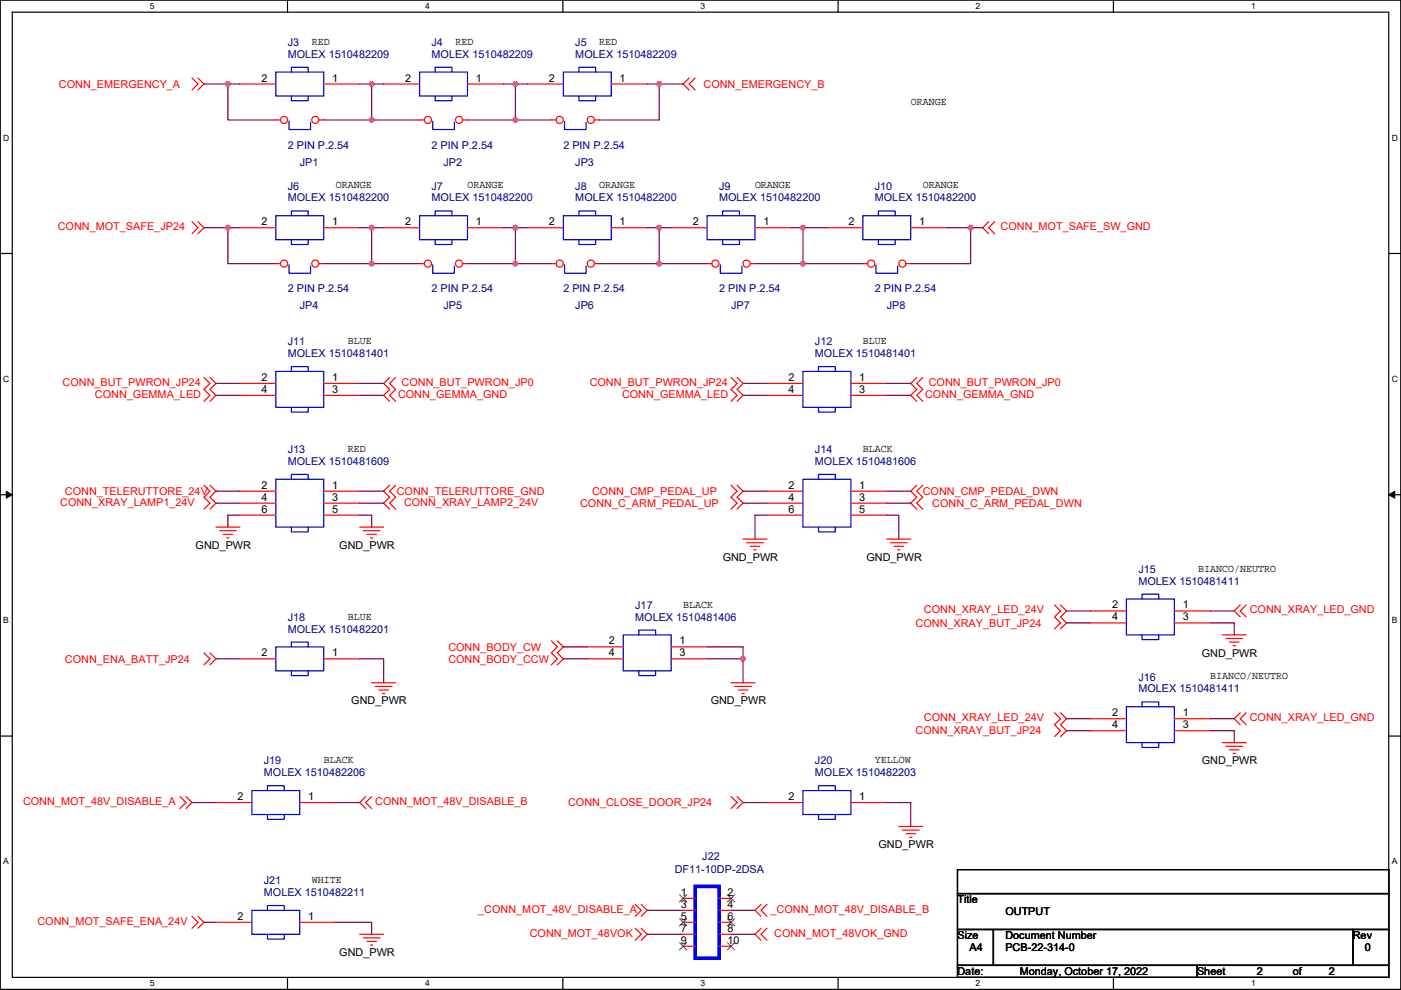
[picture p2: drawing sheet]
<svg xmlns="http://www.w3.org/2000/svg" width="297mm" height="210mm" viewBox="0 0 297 210" stroke-linecap="round" stroke-linejoin="round" font-family="sans-serif">
<path d="M.1 0h296.9v209.8h-296.9zM2.6 2.6h291.8v204.7h-291.8z" fill="none" stroke="#000" stroke-width=".25"/>
<g fill="#fff">
<path d="M31.8 .3h1v2h-1z"/>
<path d="M31.8 207.6h1v2h-1z"/>
</g>
<path d="M61 0v2.6M61 207.3v2.5" fill="none" stroke="#000" stroke-width=".25"/>
<g fill="#fff">
<path d="M90.1 .3h1v2h-1z"/>
<path d="M90.1 207.6h1v2h-1z"/>
</g>
<path d="M119.3 0v2.6M119.3 207.3v2.5" fill="none" stroke="#000" stroke-width=".25"/>
<g fill="#fff">
<path d="M148.5 .3h1v2h-1z"/>
<path d="M148.5 207.6h1v2h-1z"/>
</g>
<path d="M177.7 0v2.6M177.7 207.3v2.5" fill="none" stroke="#000" stroke-width=".25"/>
<g fill="#fff">
<path d="M206.9 .3h1v2h-1z"/>
<path d="M206.9 207.6h1v2h-1z"/>
</g>
<path d="M236.1 0v2.6M236.1 207.3v2.5" fill="none" stroke="#000" stroke-width=".25"/>
<g fill="#fff">
<path d="M265.2 .3h1v2h-1z"/>
<path d="M265.2 207.6h1v2h-1z"/>
<path d="M.7 28.2h1.3v2h-1.3z"/>
<path d="M295.1 28.2h1.3v2h-1.3z"/>
<path d="M.7 79.4h1.3v2h-1.3z"/>
<path d="M295.1 79.4h1.3v2h-1.3z"/>
</g>
<path d="M.1 53.8h2.5M294.4 53.8h2.6" fill="none" stroke="#000" stroke-width=".25"/>
<g fill="#fff">
<path d="M.7 130.5h1.2v2.1h-1.2z"/>
<path d="M295.1 130.5h1.2v2.1h-1.2z"/>
</g>
<path d="M.1 104.9h2.5M294.4 104.9h2.6" fill="none" stroke="#000" stroke-width=".25"/>
<path d="M1.3 104.2l1.3 .7-1.3 .8zM294.4 104.9l1.3-.7v1.5z" fill="#000" stroke="#000" stroke-width=".21"/>
<g fill="#fff">
<path d="M.7 181.7h1.2v2h-1.2z"/>
<path d="M295.1 181.7h1.2v2h-1.2z"/>
</g>
<path d="M.1 156.1h2.5M294.4 156.1h2.6M203 184.4h91.4v5.1h-91.4zM203 189.5h91.4v7.6h-91.4zM203 197.1h7.6v7.7h-7.6zM210.6 197.1h76.2v7.7h-76.2zM286.8 197.1h7.6v7.7h-7.6zM203 204.8h50.8v2.5h-50.8zM253.8 204.8h40.6v2.5h-40.6z" fill="none" stroke="#000" stroke-width=".25"/>
<g fill="none" stroke="#f00" stroke-width=".25">
<path d="M40.7 16.6l1.3 1.2-1.3 1.3M42 16.6l1.2 1.2-1.2 1.3M146.1 16.6l-1.3 1.2 1.3 1.3M147.4 16.6l-1.3 1.2 1.3 1.3M40.7 47l1.3 1.3-1.3 1.3M42 47l1.2 1.3-1.2 1.3M209.6 47l-1.3 1.3 1.3 1.3M210.9 47l-1.3 1.3 1.3 1.3M43.2 80.1l1.3 1.2-1.3 1.3 1.3 1.3-1.3 1.2M44.5 80.1l1.3 1.2-1.3 1.3 1.3 1.3-1.3 1.2M82.6 80.1l-1.3 1.2 1.3 1.3-1.3 1.3 1.3 1.2M83.9 80.1l-1.3 1.2 1.3 1.3-1.3 1.3 1.3 1.2"/>
<path d="M155 80.1l1.3 1.2-1.3 1.3 1.3 1.3-1.3 1.2M156.3 80.1l1.2 1.2-1.2 1.3 1.2 1.3-1.2 1.2M194.4 80.1l-1.3 1.2 1.3 1.3-1.3 1.3 1.3 1.2M195.6 80.1l-1.2 1.2 1.2 1.3-1.2 1.3 1.2 1.2M43.2 102.9l1.3 1.3-1.3 1.3 1.3 1.2-1.3 1.3M44.5 102.9l1.3 1.3-1.3 1.3 1.3 1.2-1.3 1.3M45.8 111.8h5.1M46.5 112.6h3.6M47.3 113.3h2M48.1 114.1h.5M76.3 111.8h5M77 112.6h3.6"/>
<path d="M77.8 113.3h2M78.5 114.1h.6M82.6 102.9l-1.3 1.3 1.3 1.3-1.3 1.2 1.3 1.3M83.9 102.9l-1.3 1.3 1.3 1.3-1.3 1.2 1.3 1.3M155 102.9l1.3 1.3-1.3 1.3 1.3 1.2-1.3 1.3M156.3 102.9l1.2 1.3-1.2 1.3 1.2 1.2-1.2 1.3M157.5 114.3h5.1M158.3 115.1h3.6M159.1 115.9h2M159.8 116.6h.5M188 114.3h5.1M188.8 115.1h3.5"/>
<path d="M189.5 115.9h2.1M190.3 116.6h.5M194.4 102.9l-1.3 1.3 1.3 1.3-1.3 1.2 1.3 1.3M195.6 102.9l-1.2 1.3 1.2 1.3-1.2 1.2 1.2 1.3M43.2 138.5l1.3 1.2-1.3 1.3M44.5 138.5l1.3 1.2-1.3 1.3M116.9 135.9l1.3 1.3-1.3 1.3 1.3 1.2-1.3 1.3M118.2 135.9l1.2 1.3-1.2 1.3 1.2 1.2-1.2 1.3M223.6 128.3l1.3 1.3-1.3 1.3 1.3 1.2-1.3 1.3M224.9 128.3l1.2 1.3-1.2 1.3 1.2 1.2-1.2 1.3M259.1 134.7h5.1M259.9 135.4h3.6"/>
<path d="M260.7 136.2h2M261.4 136.9h.5M263 128.3l-1.3 1.3 1.3 1.3M264.2 128.3l-1.2 1.3 1.2 1.3M78.8 144.8h5.1M79.6 145.6h3.5M80.3 146.3h2.1M81.1 147.1h.5M155 144.8h5.1M155.8 145.6h3.5M156.5 146.3h2.1M157.3 147.1h.5"/>
<path d="M223.6 151.2l1.3 1.2-1.3 1.3 1.3 1.3-1.3 1.3M224.9 151.2l1.2 1.2-1.2 1.3 1.2 1.3-1.2 1.3M259.1 157.5h5.1M259.9 158.3h3.6M260.7 159h2M261.4 159.8h.5M263 151.2l-1.3 1.2 1.3 1.3M264.2 151.2l-1.2 1.2 1.2 1.3M38.2 169l1.2 1.2-1.2 1.3M39.4 169l1.3 1.2-1.3 1.3M77.5 169l-1.2 1.2 1.2 1.3M78.8 169l-1.3 1.2 1.3 1.3"/>
<path d="M155 169l1.3 1.2-1.3 1.3M156.3 169l1.2 1.2-1.2 1.3M190.6 175.3h5M191.3 176.1h3.6M192.1 176.8h2M192.8 177.6h.6M40.7 194.4l1.3 1.2-1.3 1.3M42 194.4l1.2 1.2-1.2 1.3M76.3 198.2h5M77 198.9h3.6M77.8 199.7h2M134.7 191.8l1.3 1.3-1.3 1.3"/>
<path d="M134.7 196.9l1.3 1.3-1.3 1.2M136 191.8l1.2 1.3-1.2 1.3M136 196.9l1.2 1.3-1.2 1.2M161.4 191.8l-1.3 1.3 1.3 1.3M161.4 196.9l-1.3 1.3 1.3 1.2M162.6 191.8l-1.2 1.3 1.2 1.3M162.6 196.9l-1.2 1.3 1.2 1.2M78.5 200.4h.6"/>
</g>
<path d="M185.7 56.2v1.8h4.6v-1.6" fill="none" stroke="#00f" stroke-width=".25"/>
<circle cx="191.3" cy="55.9" r=".76" fill="#fff" stroke="#f00" stroke-width=".25"/>
<path d="M192.1 55.9h1" fill="none" stroke="#f00" stroke-width=".25"/>
<circle cx="184.7" cy="55.9" r=".76" fill="#fff" stroke="#f00" stroke-width=".25"/>
<path d="M182.9 55.9h1.1" fill="none" stroke="#f00" stroke-width=".25"/>
<path d="M61.3 56.2v1.8h4.5v-1.6" fill="none" stroke="#00f" stroke-width=".25"/>
<circle cx="66.8" cy="55.9" r=".76" fill="#fff" stroke="#f00" stroke-width=".25"/>
<path d="M67.6 55.9h1" fill="none" stroke="#f00" stroke-width=".25"/>
<circle cx="60.2" cy="55.9" r=".76" fill="#fff" stroke="#f00" stroke-width=".25"/>
<path d="M58.5 55.9h1" fill="none" stroke="#f00" stroke-width=".25"/>
<path d="M91.8 25.7v1.8h4.5v-1.5" fill="none" stroke="#00f" stroke-width=".25"/>
<circle cx="97.3" cy="25.4" r=".76" fill="#fff" stroke="#f00" stroke-width=".25"/>
<path d="M98.1 25.4h1" fill="none" stroke="#f00" stroke-width=".25"/>
<circle cx="90.7" cy="25.4" r=".76" fill="#fff" stroke="#f00" stroke-width=".25"/>
<g fill="none" stroke="#f00" stroke-width=".25">
<path d="M89 25.4h1M81.3 48.3h7.7M99.1 48.3h7.6M142.3 48.3h7.6M160.1 48.3h7.6M175.3 48.3h7.6M193.1 48.3h7.6M162.6 81.3h7.6M162.6 83.9h7.6M180.4 81.3h7.6M180.4 83.9h7.6M231.2 152.4h7.6"/>
<path d="M231.2 155h7.6M249 152.4h7.6M249 155h7.6"/>
</g>
<g fill="none" stroke="#00f" stroke-width=".25">
<path d="M61.3 25.7v1.8h4.5v-1.5M89 45.8h10.1v5h-10.1zM92.3 50.8v1.1h3.5v-1.1M92.3 45.8v-1.1h3.5v1.1M149.9 45.8h10.2v5h-10.2zM153.2 50.8v1.1h3.6v-1.1M153.2 45.8v-1.1h3.6v1.1M182.9 45.8h10.2v5h-10.2zM186.2 45.8v-1.1h3.6v1.1M186.2 50.8v1.1h3.6v-1.1M170.2 78.8h10.2v7.6h-10.2zM173.5 78.8v-1h3.6v1"/>
<path d="M173.5 86.4v1h3.6v-1M238.8 149.9h10.2v7.6h-10.2zM242.1 149.9v-1h3.6v1M242.1 157.5v1h3.6v-1"/>
</g>
<circle cx="66.8" cy="25.4" r=".76" fill="#fff" stroke="#f00" stroke-width=".25"/>
<path d="M67.6 25.4h1" fill="none" stroke="#f00" stroke-width=".25"/>
<circle cx="60.2" cy="25.4" r=".76" fill="#fff" stroke="#f00" stroke-width=".25"/>
<path d="M58.5 25.4h1M50.9 104.2h7.6M50.9 106.7h7.6M50.9 109.3h7.6M68.6 104.2h7.7M68.6 106.7h7.7M68.6 109.3h7.7" fill="none" stroke="#f00" stroke-width=".25"/>
<path d="M91.8 56.2v1.8h4.5v-1.6M58.5 101.6h10.1v10.2h-10.1zM61.8 101.6v-1h3.5v1M61.8 111.8v1h3.5v-1" fill="none" stroke="#00f" stroke-width=".25"/>
<circle cx="97.3" cy="55.9" r=".76" fill="#fff" stroke="#f00" stroke-width=".25"/>
<path d="M98.1 55.9h1" fill="none" stroke="#f00" stroke-width=".25"/>
<circle cx="90.7" cy="55.9" r=".76" fill="#fff" stroke="#f00" stroke-width=".25"/>
<path d="M50.9 17.8h7.6M68.6 17.8h7.7M111.8 17.8h7.6M129.6 17.8h7.6M89 55.9h1M45.8 170.2h7.6M63.6 170.2h7.6" fill="none" stroke="#f00" stroke-width=".25"/>
<path d="M58.5 15.3h10.1v5.1h-10.1zM61.8 15.3v-1h3.5v1M119.4 15.3h10.2v5.1h-10.2zM122.7 15.3v-1h3.6v1M61.8 20.4v1h3.5v-1M122.7 20.4v1h3.6v-1M152.7 56.2v1.8h4.6v-1.6M53.4 167.7h10.2v5.1h-10.2zM56.7 167.7v-1h3.6v1M56.7 172.8v1h3.6v-1" fill="none" stroke="#00f" stroke-width=".25"/>
<circle cx="158.3" cy="55.9" r=".76" fill="#fff" stroke="#f00" stroke-width=".25"/>
<path d="M159.1 55.9h1" fill="none" stroke="#f00" stroke-width=".25"/>
<circle cx="151.7" cy="55.9" r=".76" fill="#fff" stroke="#f00" stroke-width=".25"/>
<g fill="none" stroke="#f00" stroke-width=".25">
<path d="M81.3 17.8h7.7M99.1 17.8h7.6M50.9 48.3h7.6M68.6 48.3h7.7M111.8 48.3h7.6M129.6 48.3h7.6M149.9 55.9h1M162.6 104.2h7.6M162.6 106.7h7.6M162.6 109.3h7.6M180.4 104.2h7.6M180.4 106.7h7.6"/>
<path d="M180.4 109.3h7.6M50.9 139.7h7.6M68.6 139.7h7.7M124.5 137.2h7.6M124.5 139.7h7.6M142.3 137.2h7.6M142.3 139.7h7.6M231.2 129.6h7.6M231.2 132.1h7.6M249 129.6h7.6M249 132.1h7.6M162.6 170.2h7.6"/>
<path d="M180.4 170.2h7.6M144.8 190.5h2.6M144.8 193.1h2.6M144.8 195.6h2.6M144.8 198.2h2.6M152.5 190.5h2.5M152.5 193.1h2.5M152.5 195.6h2.5M152.5 198.2h2.5M144.8 200.7h2.6M152.5 200.7h2.5"/>
</g>
<g fill="none" stroke="#00f" stroke-width=".25">
<path d="M89 15.3h10.1v5.1h-10.1zM92.3 15.3v-1h3.5v1M92.3 20.4v1h3.5v-1M119.7 25.7v1.8h4.6v-1.5M58.5 45.8h10.1v5h-10.1zM61.8 45.8v-1.1h3.5v1.1M61.8 50.8v1.1h3.5v-1.1M119.4 45.8h10.2v5h-10.2zM122.7 50.8v1.1h3.6v-1.1M122.7 45.8v-1.1h3.6v1.1M170.2 101.6h10.2v10.2h-10.2zM173.5 111.8v1h3.6v-1"/>
<path d="M173.5 101.6v-1h3.6v1M58.5 137.2h10.1v5.1h-10.1zM61.8 137.2v-1h3.5v1M132.1 134.7h10.2v7.6h-10.2zM135.4 134.7v-1.1h3.6v1.1M238.8 127h10.2v7.7h-10.2zM242.1 127v-1h3.6v1M242.1 134.7v1h3.6v-1M61.8 142.3v1h3.5v-1M135.4 142.3v1h3.6v-1M170.2 167.7h10.2v5.1h-10.2zM173.5 172.8v1h3.6v-1"/>
<path d="M173.5 167.7v-1h3.6v1"/>
</g>
<path d="M147.4 188h5.1v15.2h-5.1z" fill="none" stroke="#00f" stroke-width=".76"/>
<path d="M144.1 189.8l1.5 1.5M144.1 194.9l1.5 1.5M144.1 199.9l1.5 1.6M145.6 189.8l-1.5 1.5M145.6 194.9l-1.5 1.5M145.6 199.9l-1.5 1.6M154.2 189.8l1.6 1.5M154.2 194.9l1.6 1.5M154.2 199.9l1.6 1.6M155.8 189.8l-1.6 1.5M155.8 194.9l-1.6 1.5M155.8 199.9l-1.6 1.6" fill="none" stroke="#804000" stroke-width=".21"/>
<circle cx="125.3" cy="25.4" r=".76" fill="#fff" stroke="#f00" stroke-width=".25"/>
<path d="M126 25.4h1.1" fill="none" stroke="#f00" stroke-width=".25"/>
<circle cx="118.7" cy="25.4" r=".76" fill="#fff" stroke="#f00" stroke-width=".25"/>
<path d="M116.9 25.4h1M50.9 81.3h7.6M50.9 83.9h7.6M68.6 81.3h7.7M68.6 83.9h7.7" fill="none" stroke="#f00" stroke-width=".25"/>
<path d="M119.7 56.2v1.8h4.6v-1.6M58.5 78.8h10.1v7.6h-10.1zM61.8 78.8v-1h3.5v1M61.8 86.4v1h3.5v-1" fill="none" stroke="#00f" stroke-width=".25"/>
<circle cx="125.3" cy="55.9" r=".76" fill="#fff" stroke="#f00" stroke-width=".25"/>
<path d="M126 55.9h1.1" fill="none" stroke="#f00" stroke-width=".25"/>
<circle cx="118.7" cy="55.9" r=".76" fill="#fff" stroke="#f00" stroke-width=".25"/>
<path d="M116.9 55.9h1M45.8 195.6h7.6M63.6 195.6h7.6" fill="none" stroke="#f00" stroke-width=".25"/>
<path d="M53.4 193.1h10.2v5.1h-10.2zM56.7 193.1v-1h3.6v1M56.7 198.2v1h3.6v-1" fill="none" stroke="#00f" stroke-width=".25"/>
<g fill="none" stroke="#800040" stroke-width=".25">
<path d="M43.2 17.8h5.1M48.3 17.8h2.6M48.3 17.8v7.6h10.2M76.3 17.8h2.5M78.8 17.8h2.5M78.8 17.8v7.6M106.7 17.8h2.6M109.3 17.8v7.6M109.3 17.8h2.5M137.2 17.8h2.6M139.8 17.8h5M139.8 17.8v7.6h-12.7"/>
<path d="M68.6 25.4h10.2M78.8 25.4h10.2M99.1 25.4h10.2M109.3 25.4h7.6M43.2 48.3h5.1M48.3 48.3v7.6h10.2M48.3 48.3h2.6M68.6 55.9h10.2M76.3 48.3h2.5M78.8 48.3h2.5M78.8 48.3v7.6M78.8 55.9h10.2"/>
<path d="M99.1 55.9h10.2M106.7 48.3h2.6M109.3 48.3v7.6M109.3 55.9h7.6M109.3 48.3h2.5M127.1 55.9h12.7M137.2 48.3h2.6M139.8 48.3v7.6M139.8 48.3h2.5M139.8 55.9h10.1M167.7 48.3h2.5M170.2 48.3h5.1"/>
<path d="M170.2 55.9h12.7M170.2 48.3v7.6h-10.1M200.7 48.3h5.1M205.8 48.3h2.5M205.8 48.3v7.6h-12.7M45.8 81.3h5.1M45.8 83.9h5.1M76.3 81.3h5M76.3 83.9h5M157.5 81.3h5.1M157.5 83.9h5.1M188 81.3h5.1"/>
<path d="M188 83.9h5.1M45.8 104.2h5.1M45.8 106.7h5.1M50.9 109.3h-2.6v2.5M76.3 104.2h5M76.3 106.7h5M76.3 109.3h2.5v2.5M157.5 104.2h5.1M157.5 106.7h5.1M162.6 109.3h-2.5v5M188 109.3h2.6v5M188 106.7h5.1"/>
<path d="M188 104.2h5.1M45.8 139.7h5.1M76.3 139.7h5v5.1M119.4 137.2h5.1M119.4 139.7h5.1M149.9 139.7h7.6M149.9 137.2h7.6v2.5M157.5 139.7v5.1M226.1 129.6h5.1M226.1 132.1h5.1M256.6 129.6h5.1M256.6 132.1h5.1v2.6"/>
<path d="M226.1 152.4h5.1M226.1 155h5.1M256.6 152.4h5.1M256.6 155h5.1v2.5M40.7 170.2h5.1M71.2 170.2h5.1M157.5 170.2h5.1M188 170.2h5.1v5.1M43.2 195.6h2.6M71.2 195.6h7.6v2.6M137.2 193.1h7.6M137.2 198.2h7.6"/>
<path d="M155 193.1h5.1M155 198.2h5.1"/>
</g>
<g fill="#f0f" stroke="#f0f" stroke-width=".25">
<circle cx="78.8" cy="17.8" r=".5"/>
<circle cx="48.3" cy="17.8" r=".5"/>
<circle cx="78.8" cy="25.4" r=".5"/>
<circle cx="109.3" cy="17.8" r=".5"/>
<circle cx="109.3" cy="25.4" r=".5"/>
<circle cx="139.7" cy="17.8" r=".5"/>
<circle cx="48.3" cy="48.3" r=".5"/>
<circle cx="78.8" cy="55.9" r=".5"/>
<circle cx="78.8" cy="48.3" r=".5"/>
<circle cx="109.3" cy="55.9" r=".5"/>
<circle cx="109.3" cy="48.3" r=".5"/>
<circle cx="139.7" cy="55.9" r=".5"/>
<circle cx="139.7" cy="48.3" r=".5"/>
<circle cx="157.5" cy="139.7" r=".5"/>
<circle cx="170.2" cy="55.9" r=".5"/>
<circle cx="170.2" cy="48.3" r=".5"/>
<circle cx="205.8" cy="48.3" r=".5"/>
</g>
<g font-size="2.3" fill="#000080">
<text x="61" y="9.7">J3</text>
<text x="91.5" y="9.7">J4</text>
<text x="122" y="9.7">J5</text>
<text x="61" y="12.3">MOLEX 1510482209</text>
<text x="91.5" y="12.3">MOLEX 1510482209</text>
<text x="122" y="12.3">MOLEX 1510482209</text>
<text x="61" y="31.6">2 PIN P.2.54</text>
<text x="63.6" y="35.1">JP1</text>
<text x="91.5" y="31.6">2 PIN P.2.54</text>
<text x="94" y="35.1">JP2</text>
<text x="119.4" y="31.6">2 PIN P.2.54</text>
<text x="122" y="35.1">JP3</text>
<text x="61" y="40.2">J6</text>
<text x="91.5" y="40.2">J7</text>
<text x="122" y="40.2">J8</text>
<text x="152.5" y="40.2">J9</text>
<text x="185.5" y="40.2">J10</text>
<text x="61" y="42.7">MOLEX 1510482200</text>
<text x="91.5" y="42.7">MOLEX 1510482200</text>
<text x="122" y="42.7">MOLEX 1510482200</text>
<text x="152.5" y="42.7">MOLEX 1510482200</text>
<text x="185.5" y="42.7">MOLEX 1510482200</text>
<text x="61" y="62">2 PIN P.2.54</text>
<text x="63.6" y="65.6">JP4</text>
<text x="91.5" y="62">2 PIN P.2.54</text>
<text x="94" y="65.6">JP5</text>
<text x="119.4" y="62">2 PIN P.2.54</text>
<text x="122" y="65.6">JP6</text>
<text x="152.5" y="62">2 PIN P.2.54</text>
<text x="155" y="65.6">JP7</text>
<text x="185.5" y="62">2 PIN P.2.54</text>
<text x="188" y="65.6">JP8</text>
<text x="61" y="73.2">J11</text>
<text x="61" y="75.8">MOLEX 1510481401</text>
<text x="172.8" y="73.2">J12</text>
<text x="172.8" y="75.8">MOLEX 1510481401</text>
<text x="61" y="96.1">J13</text>
<text x="61" y="98.6">MOLEX 1510481609</text>
<text x="172.8" y="96.1">J14</text>
<text x="172.8" y="98.6">MOLEX 1510481606</text>
<text x="241.4" y="121.5">J15</text>
<text x="241.4" y="124">MOLEX 1510481411</text>
<text x="61" y="131.6">J18</text>
<text x="134.7" y="129.1">J17</text>
<text x="134.7" y="131.6">MOLEX 1510481406</text>
<text x="61" y="134.2">MOLEX 1510482201</text>
<text x="241.4" y="144.3">J16</text>
<text x="241.4" y="146.9">MOLEX 1510481411</text>
<text x="55.9" y="162.1">J19</text>
<text x="55.9" y="164.7">MOLEX 1510482206</text>
<text x="172.8" y="162.1">J20</text>
<text x="172.8" y="164.7">MOLEX 1510482203</text>
<text x="143.1" y="185.2">DF11-10DP-2DSA</text>
<text x="148.9" y="182.4">J22</text>
<text x="55.9" y="187.5">J21</text>
<text x="55.9" y="190.1">MOLEX 1510482211</text>
</g>
<g font-size="2.3">
<text x="66.1" y="9.5">RED</text>
<text x="96.6" y="9.5">RED</text>
<text x="127.1" y="9.5">RED</text>
<text x="55.4" y="17.3">2</text>
<text x="70.4" y="17.3">1</text>
<text x="85.9" y="17.3">2</text>
<text x="100.9" y="17.3">1</text>
<text x="116.4" y="17.3">2</text>
<text x="131.4" y="17.3">1</text>
<text x="193.1" y="22.2">ORANGE</text>
<text x="71.2" y="40">ORANGE</text>
<text x="99.1" y="40">ORANGE</text>
<text x="127.1" y="40">ORANGE</text>
<text x="160.1" y="40">ORANGE</text>
<text x="195.6" y="40">ORANGE</text>
<text x="55.4" y="47.8">2</text>
<text x="70.4" y="47.8">1</text>
<text x="85.9" y="47.8">2</text>
<text x="100.9" y="47.8">1</text>
<text x="116.4" y="47.8">2</text>
<text x="131.4" y="47.8">1</text>
<text x="146.9" y="47.8">2</text>
<text x="161.9" y="47.8">1</text>
<text x="179.9" y="47.8">2</text>
<text x="194.9" y="47.8">1</text>
<text x="73.7" y="73">BLUE</text>
<text x="182.9" y="73">BLUE</text>
<text x="55.4" y="80.8">2</text>
<text x="55.4" y="83.3">4</text>
<text x="70.4" y="80.8">1</text>
<text x="70.4" y="83.3">3</text>
<text x="167.2" y="80.8">2</text>
<text x="167.2" y="83.3">4</text>
<text x="182.2" y="80.8">1</text>
<text x="182.2" y="83.3">3</text>
<text x="73.7" y="95.8">RED</text>
<text x="182.9" y="95.8">BLACK</text>
<text x="55.4" y="103.7">2</text>
<text x="55.4" y="106.2">4</text>
<text x="70.4" y="103.7">1</text>
<text x="70.4" y="106.2">3</text>
<text x="167.2" y="103.7">2</text>
<text x="167.2" y="106.2">4</text>
<text x="182.2" y="103.7">1</text>
<text x="182.2" y="106.2">3</text>
<text x="55.4" y="108.7">6</text>
<text x="70.4" y="108.7">5</text>
<text x="167.2" y="108.7">6</text>
<text x="182.2" y="108.7">5</text>
<text x="41.5" y="116.4">GND_PWR</text>
<text x="71.9" y="116.4">GND_PWR</text>
<text x="153.2" y="118.9">GND_PWR</text>
<text x="183.7" y="118.9">GND_PWR</text>
<text x="254.1" y="121.2">BIANCO/NEUTRO</text>
<text x="73.7" y="131.4">BLUE</text>
<text x="144.8" y="128.9">BLACK</text>
<text x="235.8" y="129.1">2</text>
<text x="235.8" y="131.6">4</text>
<text x="250.8" y="129.1">1</text>
<text x="250.8" y="131.6">3</text>
<text x="129.1" y="136.7">2</text>
<text x="144.1" y="136.7">1</text>
<text x="55.4" y="139.2">2</text>
<text x="70.4" y="139.2">1</text>
<text x="129.1" y="139.2">4</text>
<text x="144.1" y="139.2">3</text>
<text x="254.8" y="139.3">GND_PWR</text>
<text x="74.5" y="149.4">GND_PWR</text>
<text x="150.7" y="149.4">GND_PWR</text>
<text x="256.6" y="144.1">BIANCO/NEUTRO</text>
<text x="235.8" y="151.9">2</text>
<text x="235.8" y="154.5">4</text>
<text x="250.8" y="151.9">1</text>
<text x="250.8" y="154.5">3</text>
<text x="68.6" y="161.9">BLACK</text>
<text x="185.5" y="161.9">YELLOW</text>
<text x="254.8" y="162.1">GND_PWR</text>
<text x="50.4" y="169.7">2</text>
<text x="65.3" y="169.7">1</text>
<text x="167.2" y="169.7">2</text>
<text x="182.2" y="169.7">1</text>
<text x="186.2" y="179.9">GND_PWR</text>
<text x="66.1" y="187.3">WHITE</text>
<text x="144.3" y="190">1</text>
<text x="154.2" y="190.1">2</text>
<text x="203" y="191.6">Title</text>
<text x="50.4" y="195.1">2</text>
<text x="65.3" y="195.1">1</text>
<text x="144.3" y="192.6">3</text>
<text x="144.3" y="195.1">5</text>
<text x="144.3" y="197.6">7</text>
<text x="154.2" y="192.6">4</text>
<text x="154.2" y="195.1">6</text>
<text x="154.2" y="197.6">8</text>
<text x="213.2" y="194.1">OUTPUT</text>
<text x="71.9" y="202.8">GND_PWR</text>
<text x="144.3" y="200.2">9</text>
<text x="154.2" y="200.2">10</text>
<text x="203" y="199.2">Size</text>
<text x="205.5" y="201.7">A4</text>
<text x="213.2" y="199.2">Document Number</text>
<text x="213.2" y="201.7">PCB-22-314-0</text>
<text x="286.8" y="199.2">Rev</text>
<text x="289.4" y="201.7">0</text>
<text x="203" y="206.8">Date:</text>
<text x="216.2" y="206.8">Monday, October 17, 2022</text>
<text x="253.8" y="206.8">Sheet</text>
<text x="266.5" y="206.8">2</text>
<text x="274.1" y="206.8">of</text>
<text x="281.7" y="206.8">2</text>
</g>
<g font-size="2.3" fill="#f00">
<text x="12.5" y="18.6">CONN_EMERGENCY_A</text>
<text x="149.2" y="18.6">CONN_EMERGENCY_B</text>
<text x="12.3" y="48.8">CONN_MOT_SAFE_JP24</text>
<text x="212.2" y="48.8">CONN_MOT_SAFE_SW_GND</text>
<text x="13.3" y="81.9">CONN_BUT_PWRON_JP24</text>
<text x="85.2" y="81.9">CONN_BUT_PWRON_JP0</text>
<text x="125" y="81.9">CONN_BUT_PWRON_JP24</text>
<text x="196.9" y="81.9">CONN_BUT_PWRON_JP0</text>
<text x="20.1" y="84.4">CONN_GEMMA_LED</text>
<text x="84.4" y="84.4">CONN_GEMMA_GND</text>
<text x="131.9" y="84.4">CONN_GEMMA_LED</text>
<text x="196.1" y="84.4">CONN_GEMMA_GND</text>
<text x="12.8" y="107.3">CONN_XRAY_LAMP1_24V</text>
<text x="13.8" y="105">CONN_TELERUTTORE_24V</text>
<text x="84.1" y="105">CONN_TELERUTTORE_GND</text>
<text x="85.7" y="107.3">CONN_XRAY_LAMP2_24V</text>
<text x="123" y="107.5">CONN_C_ARM_PEDAL_UP</text>
<text x="125.5" y="105">CONN_CMP_PEDAL_UP</text>
<text x="195.6" y="105">CONN_CMP_PEDAL_DWN</text>
<text x="197.7" y="107.5">CONN_C_ARM_PEDAL_DWN</text>
<text x="195.9" y="130.1">CONN_XRAY_LED_24V</text>
<text x="265" y="130.1">CONN_XRAY_LED_GND</text>
<text x="95.1" y="138">CONN_BODY_CW</text>
<text x="194.1" y="132.9">CONN_XRAY_BUT_JP24</text>
<text x="13.8" y="140.5">CONN_ENA_BATT_JP24</text>
<text x="95.1" y="140.5">CONN_BODY_CCW</text>
<text x="194.1" y="155.8">CONN_XRAY_BUT_JP24</text>
<text x="195.9" y="153">CONN_XRAY_LED_24V</text>
<text x="265" y="153">CONN_XRAY_LED_GND</text>
<text x="4.9" y="170.8">CONN_MOT_48V_DISABLE_A</text>
<text x="79.6" y="170.8">CONN_MOT_48V_DISABLE_B</text>
<text x="120.5" y="171">CONN_CLOSE_DOOR_JP24</text>
<text x="7.9" y="196.2">CONN_MOT_SAFE_ENA_24V</text>
<text x="101.4" y="193.6">_CONN_MOT_48V_DISABLE_A</text>
<text x="163.4" y="193.6">_CONN_MOT_48V_DISABLE_B</text>
<text x="112.3" y="198.7">CONN_MOT_48VOK</text>
<text x="164.1" y="198.7">CONN_MOT_48VOK_GND</text>
</g>
<g font-size="1.8">
<text x="31.8" y="1.9">5</text>
<text x="90.1" y="1.9">4</text>
<text x="148.5" y="1.9">3</text>
<text x="206.9" y="1.9">2</text>
<text x="265.2" y="1.9">1</text>
<text x=".7" y="29.8">D</text>
<text x="295.1" y="29.8">D</text>
<text x=".7" y="81">C</text>
<text x="295.1" y="81">C</text>
<text x=".7" y="132.2">B</text>
<text x="295.1" y="132.2">B</text>
<text x=".7" y="183.3">A</text>
<text x="295.1" y="183.3">A</text>
<text x="31.8" y="209.2">5</text>
<text x="90.1" y="209.2">4</text>
<text x="148.5" y="209.2">3</text>
<text x="206.9" y="209.2">2</text>
<text x="265.2" y="209.2">1</text>
</g>
</svg>
